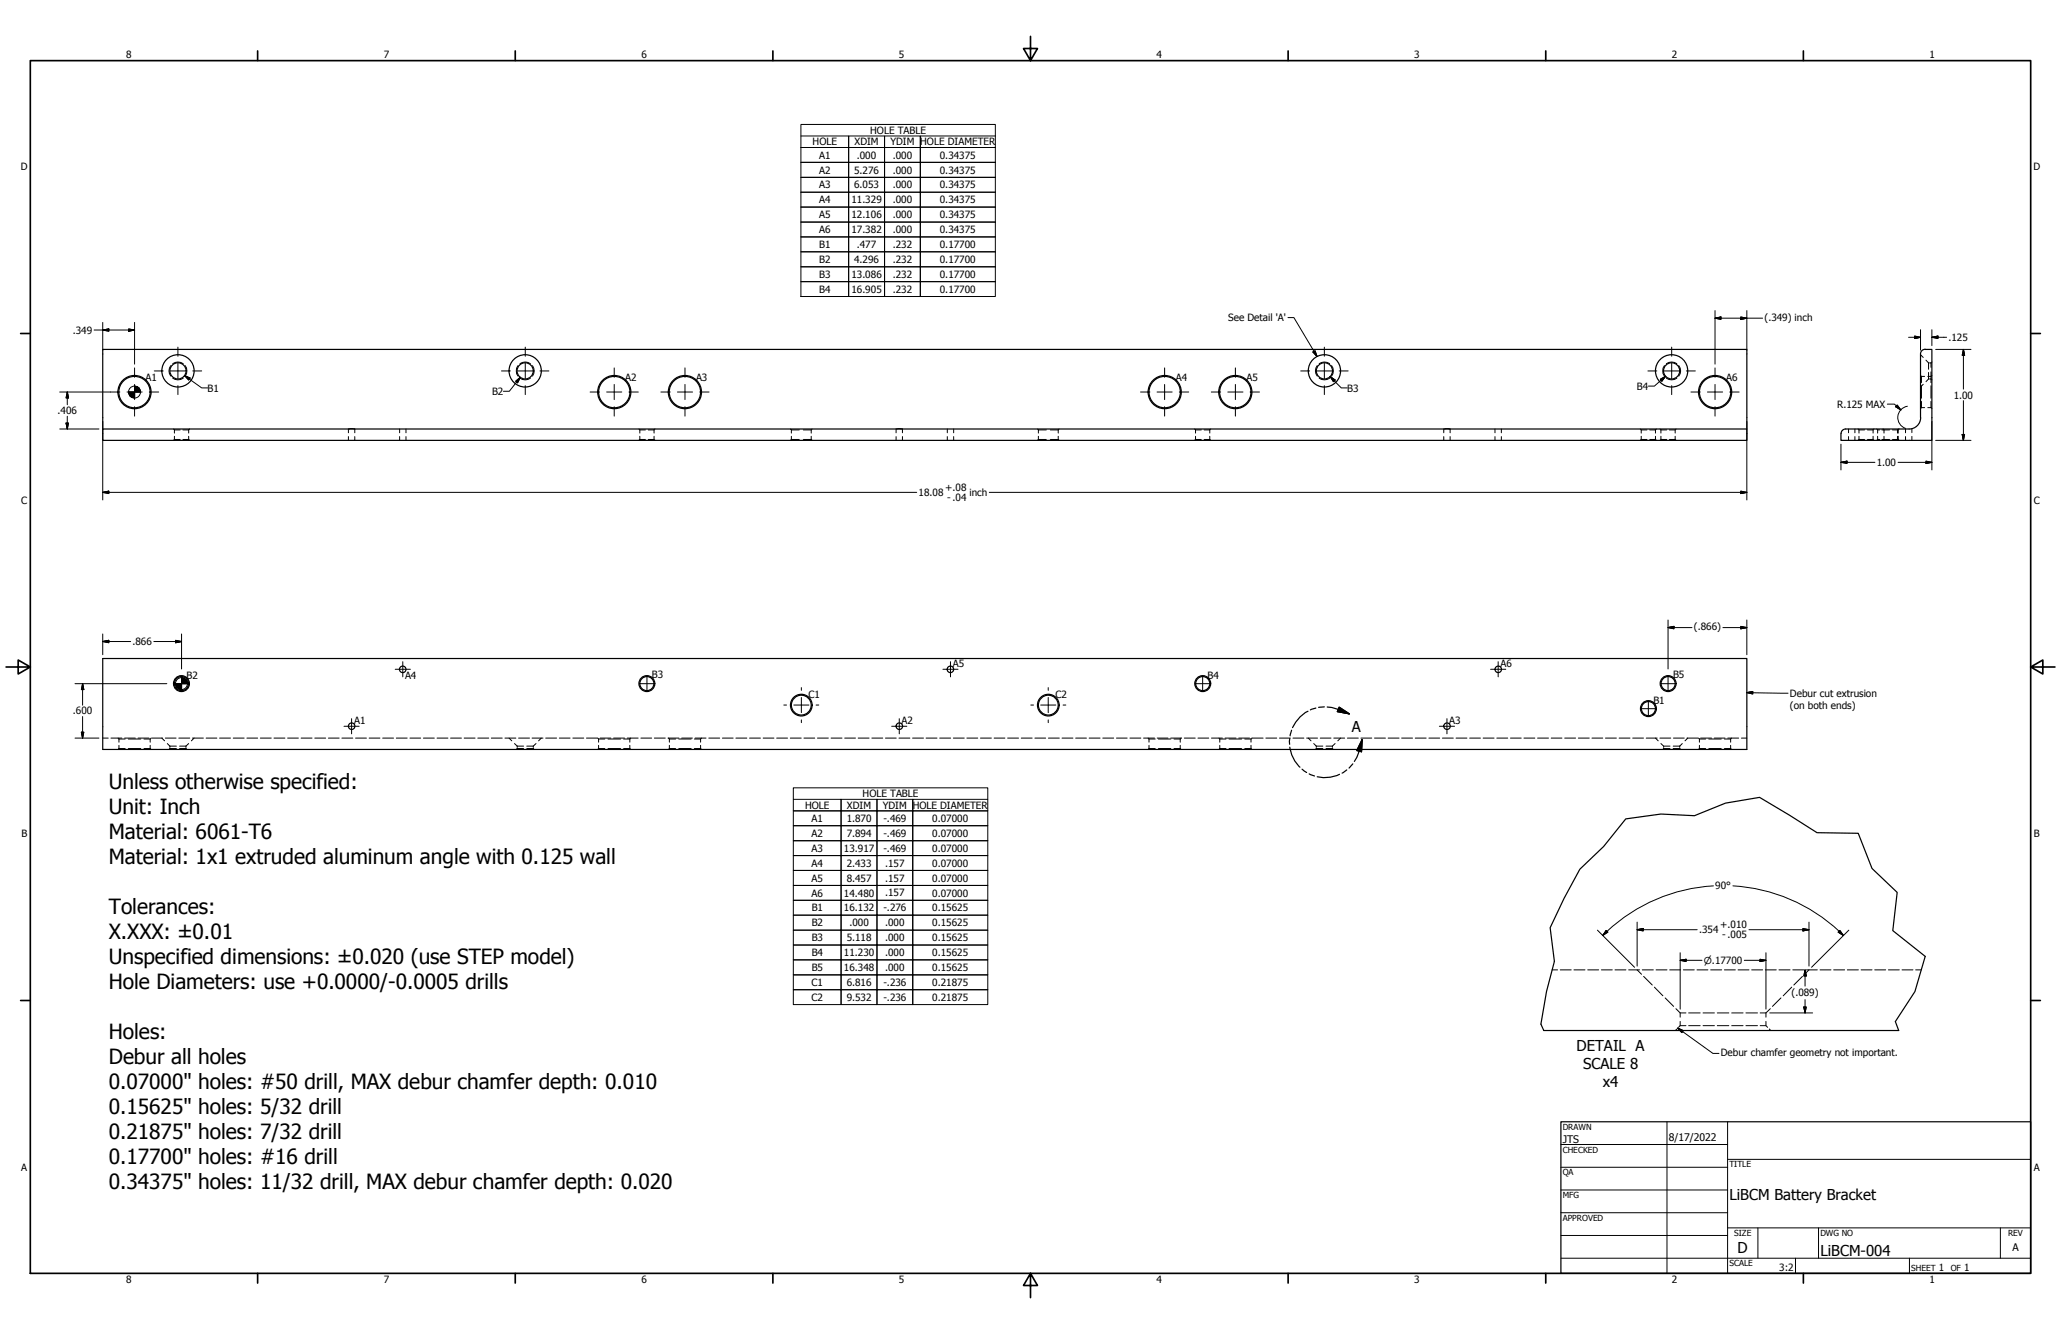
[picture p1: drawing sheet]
<svg xmlns="http://www.w3.org/2000/svg" width="864mm" height="559mm" viewBox="0 0 864 559" stroke-linecap="round" stroke-linejoin="round" font-family="sans-serif">
<!-- layer: Visible (ANSI) -->
<g fill="none" stroke="#000" stroke-width=".51">
<path d="M806.6 146.4h2.9v38.1h-38.1v-2.9M806.7 146.3l-1.4 .6-.6 1.3v26.7M43.1 179.7h688.9v4.8h-688.9zM43.1 179.7v-33.3h688.9v33.3M146 179.7h2.7M375.5 179.7h2.6M605 179.7h2.6M804.8 174.9a4.8 4.8 0 0 1-4.8 4.8h-26.7l-1.3 .6-.5 1.3M43.1 275.8h688.9v38.1h-688.9zM646.9 431.7h148.7"/>
<circle cx="74.6" cy="155.4" r="3.4"/>
<circle cx="74.6" cy="155.4" r="6.8"/>
<circle cx="220.1" cy="155.4" r="3.4"/>
<circle cx="220.1" cy="155.4" r="6.8"/>
<circle cx="555" cy="155.4" r="3.4"/>
<circle cx="555" cy="155.4" r="6.8"/>
<circle cx="700.4" cy="155.4" r="3.4"/>
<circle cx="700.4" cy="155.4" r="6.8"/>
<circle cx="56.4" cy="164.2" r="6.6"/>
<circle cx="56.4" cy="164.2" r="7"/>
<circle cx="257.4" cy="164.2" r="6.6"/>
<circle cx="257.4" cy="164.2" r="7"/>
<circle cx="287" cy="164.2" r="6.6"/>
<circle cx="287" cy="164.2" r="7"/>
<circle cx="488" cy="164.2" r="6.6"/>
<circle cx="488" cy="164.2" r="7"/>
<circle cx="517.6" cy="164.2" r="6.6"/>
<circle cx="517.6" cy="164.2" r="7"/>
<circle cx="718.7" cy="164.2" r="6.6"/>
<circle cx="718.7" cy="164.2" r="7"/>
<circle cx="76" cy="286.4" r="3.3"/>
<circle cx="76" cy="286.4" r="2.95"/>
<circle cx="168.8" cy="280.4" r="1.37"/>
<circle cx="271" cy="286.4" r="3.3"/>
<circle cx="271" cy="286.4" r="2.95"/>
<circle cx="335.8" cy="295.4" r="4.5"/>
<circle cx="335.8" cy="295.4" r="4.2"/>
<circle cx="398.2" cy="280.4" r="1.37"/>
<circle cx="439.3" cy="295.4" r="4.5"/>
<circle cx="439.3" cy="295.4" r="4.2"/>
<circle cx="504" cy="286.4" r="3.3"/>
<circle cx="504" cy="286.4" r="2.95"/>
<circle cx="627.8" cy="280.4" r="1.37"/>
<circle cx="690.7" cy="296.8" r="3.3"/>
<circle cx="690.7" cy="296.8" r="2.95"/>
<circle cx="699" cy="286.4" r="3.3"/>
<circle cx="699" cy="286.4" r="2.95"/>
<circle cx="147.4" cy="304.2" r="1.37"/>
<circle cx="376.8" cy="304.2" r="1.37"/>
<circle cx="606.3" cy="304.2" r="1.37"/>
</g>
<!-- layer: Hidden (ANSI) -->
<g fill="none" stroke="#000" stroke-width=".42">
<path d="M71.6 153.2a3.5 3.5 0 0 0 0 4.3M72.4 158.4a3.8 3.8 0 0 0 4.4 0M72.4 152.3a3.8 3.8 0 0 1 4.4 0M77.6 153.2a3.8 3.8 0 0 1 0 4.3M217 153.2a3.8 3.8 0 0 0 0 4.3M217.9 158.4a3.8 3.8 0 0 0 4.3 0M217.9 152.3a3.8 3.8 0 0 1 4.3 0M223.1 153.2a3.8 3.8 0 0 1 0 4.3M551.9 153.2a3.5 3.5 0 0 0 0 4.3M552.8 158.4a3.8 3.8 0 0 0 4.3 0M552.8 152.3a3.8 3.8 0 0 1 4.3 0M558 153.2a3.8 3.8 0 0 1 0 4.3"/>
<path d="M697.4 153.2a3.8 3.8 0 0 0 0 4.3M698.2 158.4a3.8 3.8 0 0 0 4.4 0M698.2 152.3a3.8 3.8 0 0 1 4.4 0M703.5 153.2a3.5 3.5 0 0 1 0 4.3M804.7 157.3l.2 .1M804.7 148.6l1.2 1.1M805 157.5l.1 .2M805.1 157.7h1.3M805.1 157.7v2.6M807 150.9l1.1 1.1M808.1 156v2.8l-1.1 1.1M808.1 152v2.7"/>
<path d="M808.1 152h.4M808.1 158.8h.4M808.8 158.8l.4 .1M808.8 152h.3M809.1 152v1.9M809.1 155.8v4.5M809.2 157.5l-1.4 .2M809.2 151.9l-.1 .1M809.4 159l.1 .1M809.5 151.6l-.1 .2M809.5 157.3l-.1 .1M72.7 179.7l.1 .1"/>
<path d="M73 180l.1 .1M79.2 180l-.1 .1M79.4 179.7l-.1 .1M146 179.7v1.6M148.7 179.7v1.6M167.4 179.7v1.6M170.1 179.7v1.6M267.7 179.7l.1 .1M268 180l.1 .1M274.2 180l-.1 .1M274.4 179.7l-.1 .1M331.2 179.7l.1 .1"/>
<path d="M331.5 180l.1 .1M340 180l-.1 .1M340.3 179.7l-.1 .1M375.5 179.7v1.6M378.1 179.7v1.6M396.9 179.7v1.6M399.6 179.7v1.6M434.7 179.7l.1 .1M435 180l.1 .1M443.5 180l-.1 .1M443.8 179.7l-.1 .1M500.6 179.7l.1 .1"/>
<path d="M500.8 180l.2 .1M507 180l-.1 .1M507.3 179.7l-.1 .1M605 179.7v1.6M607.6 179.7v1.6M626.4 179.7v1.6M629.1 179.7v1.6M687.3 179.7l.2 .1M687.6 180l.1 .1M693.8 180l-.1 .1M694.1 179.7l-.2 .1M695.6 179.7l.1 .1"/>
<path d="M695.8 180l.2 .1M702.1 180l-.2 .1M702.3 179.7l-.1 .1M774.6 179.7v1.6M777.2 179.7v1.6M778.6 179.7l.1 .1M778.8 180l.2 .1M785 180l-.1 .1M785.2 179.7l-.1 .1M786.4 179.7l.1 .1M786.6 180l.2 .1M789.1 179.7l.1 .1"/>
<path d="M789.3 180l.1 1.4M795.2 180l-.1 1.4M795.5 179.7l-.2 .1M795.5 180l-.1 .1M795.8 179.7l-.1 .1M798.4 179.7v1.6M801.1 179.6v1.6M804.9 171l-.2 .1M805.1 170.8h1.3M805.1 161.6v5.2M805.1 168.1v2.7M805.1 170.8l-.1 .1"/>
<path d="M805.9 161l-1.2 1.1M807.8 170.8h1.3M809.1 161.6v5.2M809.1 168.1v2.7M809.1 170.8l.1 .1M809.4 171l.1 .1M72.8 184.3l-.1 .2M73.1 180.1h2.4M73.1 184.1h2.4M73.1 184.1l-.1 .1M73.1 180.1v1.3M73.1 182.8v1.3"/>
<path d="M76.6 180.1h2.5M76.6 184.1h2.5M79.1 184.1l.1 .1M79.1 180.1v1.3M79.1 182.8v1.3M79.3 184.3l.1 .2M146 182.9v1.6M148.7 182.9v1.6M167.4 182.9v1.6M170.1 182.9v1.6M267.8 184.3l-.1 .2M268.1 180.1h2.3"/>
<path d="M268.1 184.1h2.3M268.1 184.1l-.1 .1M268.1 180.1v1.3M268.1 182.8v1.3M271.7 180.1h2.4M271.7 184.1h2.4M274.1 184.1l.1 .1M274.1 180.1v1.3M274.1 182.8v1.3M274.3 184.3l.1 .2M331.3 184.3l-.1 .2M331.6 180.1h3.3"/>
<path d="M331.6 184.1h3.3M331.6 184.1l-.1 .1M331.6 180.1v1.3M331.6 182.8v1.3M336.6 180.1h3.3M336.6 184.1h3.3M339.9 184.1l.1 .1M339.9 180.1v1.3M339.9 182.8v1.3M340.2 184.3l.1 .2M375.5 182.9v1.6M378.1 182.9v1.6"/>
<path d="M396.9 182.9v1.6M399.6 182.9v1.6M434.8 184.3l-.1 .2M435.1 180.1h3.3M435.1 184.1h3.3M435.1 184.1l-.1 .1M435.1 180.1v1.3M435.1 182.8v1.3M440.1 180.1h3.3M440.1 184.1h3.3M443.4 184.1l.1 .1M443.4 180.1v1.3"/>
<path d="M443.4 182.8v1.3M443.7 184.3l.1 .2M500.7 184.3l-.1 .2M501 180.1h2.4M501 184.1h2.4M501 184.1l-.2 .1M501 180.1v1.3M501 182.8v1.3M504.6 180.1h2.3M504.6 184.1h2.3M506.9 184.1l.1 .1M506.9 180.1v1.3"/>
<path d="M506.9 182.8v1.3M507.2 184.3l.1 .2M605 182.9v1.6M607.6 182.9v1.6M626.4 182.9v1.6M629.1 182.9v1.6M687.5 184.3l-.2 .2M687.7 180.1h2.4M687.7 184.1h2.4M687.7 184.1l-.1 .1M687.7 180.1v1.3M687.7 182.8v1.3"/>
<path d="M691.3 180.1h2.4M691.3 184.1h2.4M693.7 184.1l.1 .1M693.7 180.1v1.3M693.7 182.8v1.3M693.9 184.3l.2 .2M695.7 184.3l-.1 .2M696 180.1h2.4M696 184.1h2.4M696 184.1l-.2 .1M696 180.1v1.3M696 182.8v1.3"/>
<path d="M699.5 180.1h2.4M699.5 184.1h2.4M701.9 184.1l.2 .1M701.9 180.1v1.3M701.9 182.8v1.3M702.2 184.3l.1 .2M774.6 182.9v1.6M777.2 182.9v1.6M778.7 184.3l-.1 .2M779 180.1h2.3M779 184.1h2.3M779 184.1l-.2 .1"/>
<path d="M779 180.1v1.3M779 182.8v1.3M782.5 180.1h2.4M782.5 184.1h2.4M784.9 184.1l.1 .1M784.9 180.1v1.3M784.9 182.8v1.3M785.1 184.3l.1 .2M786.5 184.3l-.1 .2M786.8 180.1h.9M786.8 184.1h.9M786.8 184.1l-.2 .1"/>
<path d="M786.8 180.1v1.3M786.8 182.8v1.3M788.5 180.1h3.3M788.5 184.1h3.3M789.2 184.3l-.1 .2M789.4 182.8l-.1 1.4M793 180.1h2.4M793 184.1h2.4M795.1 182.8l.1 1.4M795.3 184.3l.2 .2M795.4 184.1l.1 .1M795.4 180.1v1.3"/>
<path d="M795.4 182.8v1.3M795.7 184.3l.1 .2M798.4 182.9v1.6M801.1 182.8v1.7M43.1 309.2h2.2M46.5 309.2h4.6M49.5 309.2l.1 .1M49.6 313.8l-.1 .1M49.7 309.4l.1 .2M49.8 309.6h2.7M49.8 313.6h2.7M49.8 313.6l-.1 .1"/>
<path d="M49.8 309.6v1.3M49.8 312.2v1.4M52.2 309.2h4.5M53.8 309.6h5.2M53.8 313.6h5.2M57.8 309.2h4.6M60.3 309.6h2.6M60.3 313.6h2.6M62.9 313.6l.2 .1M62.9 309.6v1.3M62.9 312.2v1.4M63.1 309.4l-.2 .2"/>
<path d="M63.2 313.8l.1 .1M63.3 309.2l-.1 .1M63.6 309.2h4.5M67.8 309.2l1.2 1.1M69.3 309.2h4.5M70.1 311.5l1.1 1M70.9 313.8l-.1 .1M71.2 313.6h2.7M71.2 313.6l-.1 .1M71.2 312.5h2.7M71.2 312.5v.4M71.2 313.2v.4"/>
<path d="M74.9 309.2h4.6M75.2 313.6h2.7M75.2 312.5h2.7M77.9 313.6l.1 .1M77.9 312.5v.4M77.9 313.2v.4M78.2 313.8l.1 .1M79.1 311.5l-1.2 1M80.6 309.2h4.6M81.3 309.2l-1.1 1.1M86.4 309.2h4.5M92 309.2h4.6"/>
<path d="M97.7 309.2h4.6M103.4 309.2h4.5M109.1 309.2h4.6M114.8 309.2h4.6M120.5 309.2h4.5M126.2 309.2h4.5M131.9 309.2h4.6M137.6 309.2h4.5M143.3 309.2h4.5M149 309.2h4.5M154.7 309.2h4.5M160.3 309.2h4.6"/>
<path d="M166.1 309.2h4.5M171.8 309.2h4.5M177.4 309.2h4.6M183.1 309.2h4.6M188.8 309.2h4.6M194.5 309.2h4.6M200.2 309.2h4.6M205.9 309.2h4.5M211.6 309.2h4.6M213.3 309.2l1.1 1.1M215.6 311.5l1.1 1M216.5 313.8l-.2 .1"/>
<path d="M216.7 313.6h2.7M216.7 313.6l-.1 .1M216.7 312.5h2.7M216.7 312.5v.4M216.7 313.2v.4M217.3 309.2h4.6M220.7 313.6h2.8M220.7 312.5h2.8M222.9 309.2h4.6M223.5 313.6l.1 .1M223.5 312.5v.4M223.5 313.2v.4"/>
<path d="M223.7 313.8l.1 .1M224.6 311.5l-1.1 1M226.8 309.2l-1.1 1.1M228.7 309.2h4.5M234.4 309.2h4.5M240 309.2h4.6M245.7 309.2h4.6M250.4 309.2l.2 .1M250.6 313.8l-.2 .1M250.7 309.4l.1 .2M250.8 309.6h2.6M250.8 313.6h2.6"/>
<path d="M250.8 313.6l-.1 .1M250.8 309.6v1.3M250.8 312.2v1.4M251.5 309.2h4.5M254.8 309.6h5.2M254.8 313.6h5.2M257.1 309.2h4.6M261.3 309.6h2.6M261.3 313.6h2.6M262.8 309.2h4.6M263.9 313.6l.1 .1M263.9 309.6v1.3"/>
<path d="M263.9 312.2v1.4M264 309.4l-.1 .2M264.2 313.8l.1 .1M264.3 309.2l-.1 .1M268.5 309.2h4.5M274.2 309.2h4.6M279.9 309.2h4.6M280.1 309.2l.1 .1M280.2 313.8l-.1 .1M280.4 309.4l.1 .2M280.5 309.6h2.6M280.5 313.6h2.6"/>
<path d="M280.5 313.6l-.1 .1M280.5 309.6v1.3M280.5 312.2v1.4M284.4 309.6h5.2M284.4 313.6h5.2M285.6 309.2h4.5M291 309.6h2.6M291 313.6h2.6M291.3 309.2h4.5M293.6 313.6l.1 .1M293.6 309.6v1.3M293.6 312.2v1.4"/>
<path d="M293.7 309.4l-.1 .2M293.8 313.8l.1 .1M293.9 309.2l-.1 .1M297 309.2h4.6M302.7 309.2h4.5M308.4 309.2h4.5M314.1 309.2h4.5M319.8 309.2h4.5M325.4 309.2h4.6M331.2 309.2h4.5M336.9 309.2h4.5M342.5 309.2h4.6"/>
<path d="M348.2 309.2h4.6M353.9 309.2h4.6M359.6 309.2h4.6M365.3 309.2h4.6M371 309.2h4.5M376.7 309.2h4.6M382.4 309.2h4.6M388 309.2h4.6M393.8 309.2h4.5M399.5 309.2h4.6M405.1 309.2h4.6M410.8 309.2h4.6"/>
<path d="M416.6 309.2h4.5M422.2 309.2h4.6M427.9 309.2h4.6M433.6 309.2h4.5M439.3 309.2h4.6M445 309.2h4.6M450.7 309.2h4.5M456.4 309.2h4.5M462.1 309.2h4.6M467.8 309.2h4.5M473.5 309.2h4.5M479.2 309.2h4.5"/>
<path d="M481.1 309.2l.1 .1M481.2 313.8l-.1 .1M481.3 309.4l.2 .2M481.5 309.6h2.6M481.5 313.6h2.6M481.5 313.6l-.2 .1M481.5 309.6v1.3M481.5 312.2v1.4M484.9 309.2h4.5M485.4 309.6h5.2M485.4 313.6h5.2M490.5 309.2h4.6"/>
<path d="M491.9 309.6h2.6M491.9 313.6h2.6M494.5 313.6l.2 .1M494.5 309.6v1.3M494.5 312.2v1.4M494.7 309.4l-.2 .2M494.8 313.8l.1 .1M494.9 309.2l-.1 .1M496.3 309.2h4.5M502 309.2h4.5M507.6 309.2h4.6M510.7 309.2l.2 .1"/>
<path d="M510.9 313.8l-.2 .1M511 309.4l.1 .2M511.1 309.6h2.6M511.1 313.6h2.6M511.1 313.6l-.1 .1M511.1 309.6v1.3M511.1 312.2v1.4M513.3 309.2h4.6M515 309.6h5.3M515 313.6h5.3M519 309.2h4.6M521.6 309.6h2.6"/>
<path d="M521.6 313.6h2.6M524.2 313.6l.1 .1M524.2 309.6v1.3M524.2 312.2v1.4M524.3 309.4l-.1 .2M524.4 313.8l.2 .1M524.6 309.2l-.2 .1M524.7 309.2h4.6M530.4 309.2h4.6M536.1 309.2h4.5M541.8 309.2h4.6M547.5 309.2h4.6"/>
<path d="M548.2 309.2l1.1 1.1M550.5 311.5l1.1 1M551.3 313.8l-.1 .1M551.6 313.6h2.7M551.6 313.6l-.2 .1M551.6 312.5h2.7M551.6 312.5v.4M551.6 313.2v.4M553.2 309.2h4.5M555.6 313.6h2.7M555.6 312.5h2.7M558.3 313.6l.1 .1"/>
<path d="M558.3 312.5v.4M558.3 313.2v.4M558.5 313.8l.2 .1M558.9 309.2h4.5M559.4 311.5l-1.1 1M561.7 309.2l-1.1 1.1M564.6 309.2h4.6M570.2 309.2h4.6M575.9 309.2h4.6M581.7 309.2h4.5M587.3 309.2h4.6M593 309.2h4.6"/>
<path d="M598.7 309.2h4.5M604.4 309.2h4.6M610.1 309.2h4.6M615.8 309.2h4.5M621.5 309.2h4.5M627.2 309.2h4.6M632.9 309.2h4.5M638.6 309.2h4.5M644.3 309.2h4.5M650 309.2h4.5M655.6 309.2h4.6M661.4 309.2h4.5"/>
<path d="M667.1 309.2h4.5M672.7 309.2h4.6M678.4 309.2h4.6M684.1 309.2h4.6M689.8 309.2h4.6M693.7 309.2l1.1 1.1M695.5 309.2h4.6M696 311.5l1.1 1h2.7M696.8 313.8l-.1 .1M697.1 313.6h2.7M697.1 313.6l-.1 .1M697.1 312.5v.4"/>
<path d="M697.1 313.2v.4M701.1 313.6h2.7M701.1 312.5h2.7M701.2 309.2h4.5M703.8 313.6l.2 .1M703.8 312.5v.4M703.8 313.2v.4M704.1 313.8l.1 .1M704.9 311.5l-1.1 1M706.9 309.2h4.6M707.2 309.2l-1.1 1.1M711.7 309.2l.1 .1"/>
<path d="M711.8 313.8l-.1 .1M712 309.4l.1 .2M712.1 309.6h2.6M712.1 313.6h2.6M712.1 313.6l-.1 .1M712.1 309.6v1.3M712.1 312.2v1.4M712.6 309.2h4.6M716 309.6h5.2M716 313.6h5.2M718.3 309.2h4.5M722.6 309.6h2.6"/>
<path d="M722.6 313.6h2.6M724 309.2h4.5M725.2 313.6l.1 .1M725.2 309.6v1.3M725.2 312.2v1.4M725.3 309.4l-.1 .2M725.4 313.8l.2 .1M725.6 309.2l-.2 .1M729.7 309.2h2.3M650.4 406.3h2.3M653.8 406.3h4.6M659.5 406.3h4.6"/>
<path d="M665.3 406.3h4.6M671 406.3h4.6M676.7 406.3h4.6M682.4 406.3h4.6M686 406.3l1.8 1.8M688.1 406.3h4.7M688.7 409l3.6 3.6M693.2 413.5l3.6 3.6M693.9 406.3h4.6M697.7 418l3.6 3.6M699.6 406.3h4.6M705.4 406.3h4.5"/>
<path d="M711.1 406.3h4.5M716.8 406.3h4.6M722.6 406.3h4.5M728.3 406.3h4.6M734 406.3h4.6M739.7 406.3h4.6M745.4 406.3h4.7M746.3 418l-3.6 3.6M750.8 413.5l-3.6 3.6M751.2 406.3h4.6M755.3 409l-3.7 3.6M756.9 406.3h4.6"/>
<path d="M758 406.3l-1.8 1.8M762.6 406.3h4.6M768.3 406.3h4.6M774.1 406.3h4.6M779.8 406.3h4.6M785.6 406.3h4.5M791.3 406.3h4.5M797 406.3h4.6M802.7 406.3h2.3M702.2 422.5l1.8 1.8h2.4M702.7 431l-.7 .7M704 429.6h2.4"/>
<path d="M704 429.6l-.7 .7M704 424.3v1.8M704 427.9v1.7M707.6 429.6h4.8M707.6 424.3h4.8M713.6 429.6h4.8M713.6 424.3h4.8M719.6 429.6h4.8M719.6 424.3h4.8M725.6 429.6h4.8M725.6 424.3h4.8M731.6 429.6h4.8"/>
<path d="M731.6 424.3h4.8M737.6 429.6h2.4l.7 .7M737.6 424.3h2.4M740 424.3v1.8M740 427.9v1.7M741.4 431l.6 .7M741.8 422.5l-1.8 1.8"/>
</g>
<!-- layer: Break Line (ANSI) -->
<path d="M646.9 431.7l-1.2-2.7 2.3-13.6 3.3-12.7-1.8-14.1 5.9-12.3 6.6-12.2 10-9.5 9.2-11.6 14.8-2 14 .7 13-5.3 14.3-2.4 24.1 14.8 17.2 .3 5.8 14.7 10.6 10-1.9 16 13.6 10.8-4.3 14.8-8.2 12.5 1.4 3.8" fill="none" stroke="#000" stroke-width=".51"/>
<!-- layer: Detail Boundary (ANSI) -->
<g fill="none" stroke="#000" stroke-width=".51">
<path d="M548.1 297.9a14.2 14.2 0 0 0-6.5 6.9M551.4 296.6l-2.3 .8M554.9 296.1l-2.4 .2M556.1 296.2l1.9 .2 2.8 .8 4.6 1.8M561.1 296.2l4.3 2.8-5-.9zM540.4 313a14.2 14.2 0 0 0 4.3 8.4M540.4 309.4v2.4M541.2 305.9l-.6 2.3M566.9 320l-1.6 1.8M570.7 309.8l-.2 5.1-2-.5zM570.7 309.8l-1.2 4.8-1 2.7-1 1.7M545.6 322.2l1.9 1.4"/>
<path d="M548.6 324.2l2.2 .9M561.3 324.4a14.2 14.2 0 0 1-9.4 1M564.3 322.5l-1.9 1.3"/>
</g>
<path d="M560.4 298.1l5 .9zM561.1 296.2l4.3 2.8-5-.9zM570.7 309.8l-.2 5.1zM570.7 309.8l-.2 5.1-2-.5z" fill="#000" stroke="#000" stroke-width=".51"/>
<!-- layer: Border (ANSI) -->
<g fill="none" stroke="#000" stroke-width=".7">
<path d="M431.8 15.2v10.2l-2.9-5.1h5.8l-2.9 5.1M12.7 25.4h838.2v508h-838.2zM107.9 21.3v4.1M215.9 21.3v4.1M323.8 21.3v4.1M539.8 21.3v4.1M647.7 21.3v4.1M755.6 21.3v4.1M8.6 139.7h4.1M850.9 139.7h4.1M2.5 279.4h10.2l-5.1-2.9v5.8l5.1-2.9M850.9 279.4l5.1 2.9v-5.8l-5.1 2.9h10.2"/>
<path d="M8.6 419.1h4.1M850.9 419.1h4.1M107.9 533.4v4.1M215.9 533.4v4.1M323.8 533.4v4.1M431.8 533.4l2.9 5.1h-5.8l2.9-5.1v10.2M539.8 533.4v4.1M647.7 533.4v4.1M755.6 533.4v4.1"/>
</g>
<!-- layer: Title (ANSI) -->
<g fill="none" stroke="#000" stroke-width=".42">
<path d="M654 479.4h69.9M698.5 469.9v63.5M723.9 469.9v63.5M654 488.9h69.9M654 498.5h69.9M723.9 485.6h127M654 508h69.9M654 517.5h69.9M723.9 514.3h127M736.6 514.3v12.7M762 514.3v12.7M838.2 514.3v12.7"/>
<path d="M654 527h196.9M752.3 527v6.4M800.1 527v6.4"/>
</g>
<path d="M654 469.9h196.9v63.5h-196.9z" fill="none" stroke="#000" stroke-width=".51"/>
<!-- layer: Dimension (ANSI) -->
<g fill="none" stroke="#000" stroke-width=".42">
<path d="M39.4 138.2h17M43.1 138.2l2.5-.4v.9zM43.1 135.1v11.6M53.9 137.8l2.5 .4-2.5 .5zM56.4 135.1v17.4M718.6 133.3l2.5-.5v1zM718.6 133.3h20M718.6 130.1v22.4M729.4 132.8l2.6 .5-2.6 .5zM732 130.1v16.6M804.7 138.1v8.6M809.5 138.1v6.7"/>
<path d="M799.7 141.3h5M802.3 140.8l2.4 .5-2.4 .5zM809.5 141.3l2.5-.5v1zM809.5 141.3h6.2M811.1 146.4h14.8M822.7 146.4l.5 2.4h-1zM822.7 146.4v16.6M25 179.7h16.5M25 164.2h21.3M27.7 177.2h1l-.5 2.5zM28.2 164.2l.5 2.5h-1zM28.2 164.2v5.3"/>
<path d="M28.2 174.4v5.3M43.1 176.5v32.9M732 176.5v32.9M790.8 169.3h3l2.7 2.4M795 169.7l1.5 2-2.2-1.3zM799.2 170.2a4.8 4.8 0 0 0-4 4.3 4.8 4.8 0 0 0 3.2 4.9M809.5 176.5v20.3M822.7 167.8v16.7M771.4 193.7l2.5-.5v.9zM771.4 193.7h14.2M771.4 186.1v10.7M795.3 193.7h14.2"/>
<path d="M807 193.2l2.5 .5-2.5 .4zM811.1 184.5h14.8M822.2 182h1l-.5 2.5zM43.1 206.2l2.5-.5v1.1zM43.1 206.2h341M414.5 206.2h317.5M729.4 205.7l2.6 .5-2.6 .6zM698.9 259.7v20.5M732 259.7v14.6M43.1 268.7l2.5-.5v1zM43.1 265.6v8.7M43.1 268.7h11.6"/>
<path d="M64.5 268.7h11.6M73.6 268.2l2.5 .5-2.5 .5zM76.1 265.6v14.6M698.9 262.9l2.5-.5v1zM698.9 262.9h10.1M721.9 262.9h10.1M729.4 262.4l2.6 .5-2.6 .5zM31.4 286.4h38.5M34.6 286.4l.5 2.5h-1zM34.6 286.4v9M31.4 309.2h10.1M34.1 306.7h1l-.5 2.5z"/>
<path d="M34.6 300.2v9M718 371.1a71.4 71.4 0 0 0-46.4 20.8M726.1 371.1a71.1 71.1 0 0 1 46.3 20.8M669.4 389.6l15.5 15.6M673 389.8l.7 .7-2.1 1.4zM686 389.4l2.5-.5v1.1zM686 389.4h25.1M686 386.3v18.4M704 399.1v23.6M732.9 389.4h25.1M740 399.1v23.6M755.5 388.9l2.5 .5-2.5 .6z"/>
<path d="M758 386.3v18.4M771 389.8l1.4 2.1-2.1-1.4zM774.7 389.6l-15.6 15.6M704 402.3l2.5-.5v1zM704 402.3h9.2M730.9 402.3h9.1M737.5 401.8l2.5 .5-2.5 .5zM756.3 406.3l.6 2.5h-1.1zM756.3 406.3v6.8M756.3 418.7v5.6M741.6 424.3h17.9M755.8 421.8h1.1l-.6 2.5z"/>
<circle cx="56.4" cy="164.2" r="2.51"/>
<circle cx="76" cy="286.4" r="2.51"/>
</g>
<g fill="#000" stroke="#000" stroke-width=".42">
<path d="M43.1 138.2l2.5-.4zM43.1 138.2l2.5-.4v.9zM53.9 138.7l2.5-.5zM53.9 137.8l2.5 .4-2.5 .5zM718.6 133.3l2.5-.5zM718.6 133.3l2.5-.5v1zM729.4 133.8l2.6-.5zM729.4 132.8l2.6 .5-2.6 .5zM802.3 141.8l2.4-.5zM802.3 140.8l2.4 .5-2.4 .5zM809.5 141.3l2.5-.5zM809.5 141.3l2.5-.5v1z"/>
<path d="M822.7 146.4l.5 2.4zM822.7 146.4l.5 2.4h-1zM27.7 177.2l.5 2.5zM27.7 177.2h1l-.5 2.5zM28.2 164.2l.5 2.5zM28.2 164.2l.5 2.5h-1zM53.9 164.2l.7 1.8zM53.9 164.2l1.5 2.3-.8-.5zM53.9 164.2l2.5 2.5-1-.2zM56.4 164.2h2.5zM56.4 161.7l2.5 2.5h-2.5zM56.4 161.7v5z"/>
<path d="M53.9 164.2h2.5v2.5zM53.9 164.2h2.5zM58.2 162.4l.7 1.8zM57.3 161.9l.9 .5 .7 1.8zM56.4 161.7l.9 .2 1.6 2.3zM794.3 170.4l2.2 1.3zM795 169.7l1.5 2-2.2-1.3zM771.4 193.7l2.5-.5zM771.4 193.7l2.5-.5v.9zM807 194.1l2.5-.4zM807 193.2l2.5 .5-2.5 .4zM822.2 182l.5 2.5z"/>
<path d="M822.2 182h1l-.5 2.5zM43.1 206.2l2.5-.5zM43.1 206.2l2.5-.5v1.1zM729.4 206.8l2.6-.6zM729.4 205.7l2.6 .5-2.6 .6zM43.1 268.7l2.5-.5zM43.1 268.7l2.5-.5v1zM73.6 269.2l2.5-.5zM73.6 268.2l2.5 .5-2.5 .5zM698.9 262.9l2.5-.5zM698.9 262.9l2.5-.5v1zM729.4 263.4l2.6-.5z"/>
<path d="M729.4 262.4l2.6 .5-2.6 .5zM34.6 286.4l.5 2.5zM34.6 286.4l.5 2.5h-1zM73.6 286.4l.7 1.7zM73.6 286.4l1.5 2.3-.8-.6zM73.6 286.4l2.5 2.5-1-.2zM76.1 286.4h2.4zM76.1 283.8l2.4 2.6h-2.4zM76.1 283.8v5.1zM73.6 286.4h2.5v2.5zM73.6 286.4h2.5zM77.9 284.6l.6 1.8z"/>
<path d="M77 284l.9 .6 .6 1.8zM76.1 283.8l.9 .2 1.5 2.4zM34.1 306.7l.5 2.5zM34.1 306.7h1l-.5 2.5zM673 389.8l-1.4 2.1zM673 389.8l.7 .7-2.1 1.4zM686 389.4l2.5-.5zM686 389.4l2.5-.5v1.1zM755.5 390l2.5-.6zM755.5 388.9l2.5 .5-2.5 .6zM770.3 390.5l2.1 1.4zM771 389.8l1.4 2.1-2.1-1.4z"/>
<path d="M704 402.3l2.5-.5zM704 402.3l2.5-.5v1zM737.5 402.8l2.5-.5zM737.5 401.8l2.5 .5-2.5 .5zM756.3 406.3l.6 2.5zM756.3 406.3l.6 2.5h-1.1zM755.8 421.8l.5 2.5zM755.8 421.8h1.1l-.6 2.5z"/>
</g>
<!-- layer: Center Mark (ANSI) -->
<g fill="none" stroke="#000" stroke-width=".42">
<path d="M56.4 154.1v4M64.6 155.4h3.8M71.4 155.4h6.3M74.5 145.4v3.8M74.5 152.2v6.4M80.8 155.4h3.7M210.1 155.4h3.8M216.9 155.4h6.4M220.1 145.4v3.8M220.1 152.2v6.4M226.3 155.4h3.7M257.4 154.1v4"/>
<path d="M287 154.1v4M488 154.1v4M517.7 154.1v4M545 155.4h3.8M551.8 155.4h6.3M554.9 145.4v3.8M554.9 152.2v6.4M561.1 155.4h3.8M690.5 155.4h3.7M697.3 155.4h6.3M700.5 145.4v3.8M700.5 152.2v6.4"/>
<path d="M706.6 155.4h3.8M718.6 154.1v4M46.3 164.2h3.9M53.2 164.2h6.4M56.4 161v6.4M56.4 170.4v3.9M62.5 164.2h4M74.5 161.5v3.8M220.1 161.5v3.8M247.3 164.2h3.9M254.2 164.2h6.3M257.4 161v6.4"/>
<path d="M257.4 170.4v3.9M263.5 164.2h4M276.9 164.2h4M283.8 164.2h6.4M287 161v6.4M287 170.4v3.9M293.2 164.2h3.9M477.9 164.2h3.9M484.8 164.2h6.4M488 161v6.4M488 170.4v3.9M494.2 164.2h3.9"/>
<path d="M507.6 164.2h3.9M514.5 164.2h6.3M517.7 161v6.4M517.7 170.4v3.9M523.8 164.2h3.9M554.9 161.5v3.8M700.5 161.5v3.8M708.5 164.2h4M715.5 164.2h6.3M718.6 161v6.4M718.6 170.4v3.9M724.8 164.2h3.9"/>
<path d="M168.8 277.2v6.3M398.3 277.2v6.3M627.8 277.2v6.3M72.9 286.4h6.3M76.1 283.2v6.4M165.6 280.4h6.4M267.9 286.4h6.4M271.1 283.2v6.4M328.4 295.3h1.2M332.6 295.3h6.4M335.8 288v1.2M335.8 292.2v6.3"/>
<path d="M341.9 295.3h1.2M395.1 280.4h6.3M431.9 295.3h1.2M436.1 295.3h6.3M439.2 288v1.2M439.2 292.2v6.3M445.5 295.3h1.1M500.8 286.4h6.3M503.9 283.2v6.4M624.6 280.4h6.3M687.5 296.9h6.4M690.7 293.7v6.3"/>
<path d="M695.8 286.4h6.3M698.9 283.2v6.4M144.1 304.2h6.4M147.3 301.1v6.3M335.8 301.6v1.1M373.6 304.2h6.4M376.8 301.1v6.3M439.2 301.6v1.1M603.1 304.2h6.4M606.3 301.1v6.3"/>
</g>
<!-- layer: Symbol (ANSI) -->
<g fill="none" stroke="#000" stroke-width=".42">
<path d="M335.6 57h20v4.8h-20h20v6.2h-20h20v6.3h-20h20v6.2h-20h20v6.2h-20h20v6.3h-20h20v6.3h-20h20v6.2h-20h20v6.3h-20h20v6.2h-20h20v6.2v-6.2h15v6.2v-6.2h15v6.2v-6.2h31.5h-31.5v-6.2h31.5h-31.5v-6.3h31.5h-31.5v-6.2h31.5h-31.5v-6.3h31.5h-31.5v-6.3h31.5h-31.5v-6.2h31.5h-31.5v-6.2h31.5h-31.5v-6.3h31.5h-31.5v-6.2h31.5h-31.5v-4.8h31.5M335.6 52.1h81.5v72.1h-81.5zM355.6 57h15v4.8h-15zM370.6 57h15v4.8h-15zM355.6 61.8h15v6.2h-15zM355.6 68h15v6.3h-15zM355.6 74.3h15v6.2h-15zM370.6 61.8h15v6.2h-15zM370.6 68h15v6.3h-15zM370.6 74.3h15v6.2h-15zM355.6 80.5h15v6.2h-15zM355.6 86.7h15v6.3h-15z"/>
<path d="M355.6 93h15v6.3h-15zM355.6 99.3h15v6.2h-15zM370.6 80.5h15v6.2h-15zM370.6 86.7h15v6.3h-15zM370.6 93h15v6.3h-15zM370.6 99.3h15v6.2h-15zM355.6 105.5h15v6.3h-15zM355.6 111.8h15v6.2h-15zM370.6 105.5h15v6.3h-15zM370.6 111.8h15v6.2h-15zM539.7 133h2.5l9.7 16.4M77.3 157.4l2.3 1-.5 .8z"/>
<path d="M77.3 157.4l7.2 5.1h2.5M216.1 159.7l1.9-1.6-1.1 2.2zM218 158.1l-4.6 5.8h-2.5M550.2 147.4l.9-.5 .8 2.5zM557.3 157.7l2.1 1.5-.7 .7zM557.3 157.7l4.7 4.8h2.5M695.7 158.9l2.2-1.3-1.6 2zM697.9 157.6l-4.7 4.1h-2.5M732 290.1l2.4-.4v1zM732 290.1l17.2 .3M332.4 334.8h20v4.9h-20h20v6.2h-20h20v6.3h-20h20v6.2h-20h20v6.2h-20h20v6.3h-20h20v6.2h-20h20v6.2h-20h20v6.3h-20h20v6.3h-20h20v6.2h-20h20v6.3h-20h20v6.2h-20h20v6.2v-6.2h15.1v6.2v-6.2h15v6.2v-6.2h31.4h-31.4v-6.2h31.4h-31.4v-6.3h31.4h-31.4v-6.2h31.4h-31.4v-6.3h31.4h-31.4v-6.3h31.4h-31.4v-6.2h31.4h-31.4v-6.2h31.4h-31.4v-6.3h31.4h-31.4v-6.2h31.4h-31.4v-6.2h31.4h-31.4v-6.3h31.4h-31.4v-6.2h31.4h-31.4v-4.9h31.4M332.4 330h81.5v90.8h-81.5z"/>
<path d="M352.4 334.8h15.1v4.9h-15.1zM352.4 339.7h15.1v6.2h-15.1zM367.5 334.8h15v4.9h-15zM367.5 339.7h15v6.2h-15zM352.4 345.9h15.1v6.3h-15.1zM352.4 352.2h15.1v6.2h-15.1zM352.4 358.4h15.1v6.2h-15.1zM367.5 345.9h15v6.3h-15zM367.5 352.2h15v6.2h-15zM367.5 358.4h15v6.2h-15zM352.4 364.6h15.1v6.3h-15.1zM352.4 370.9h15.1v6.2h-15.1z"/>
<path d="M352.4 377.1h15.1v6.2h-15.1zM367.5 364.6h15v6.3h-15zM367.5 370.9h15v6.2h-15zM367.5 377.1h15v6.2h-15zM352.4 383.3h15.1v6.3h-15.1zM352.4 389.6h15.1v6.3h-15.1zM352.4 395.9h15.1v6.2h-15.1zM367.5 383.3h15v6.3h-15zM367.5 389.6h15v6.3h-15zM367.5 395.9h15v6.2h-15zM352.4 402.1h15.1v6.3h-15.1zM352.4 408.4h15.1v6.2h-15.1z"/>
<path d="M367.5 402.1h15v6.3h-15zM367.5 408.4h15v6.2h-15zM703 430.7l2.3 1-.6 .9zM703 430.7l14.7 10.6h2.6"/>
</g>
<g fill="#000" stroke="#000" stroke-width=".42">
<path d="M77.3 157.4l2.3 1zM77.3 157.4l2.3 1-.5 .8zM550.2 147.4l1.7 2zM550.2 147.4l.9-.5 .8 2.5zM557.3 157.7l2.1 1.5zM557.3 157.7l2.1 1.5-.7 .7zM697.9 157.6l-1.6 2zM695.7 158.9l2.2-1.3-1.6 2zM218 158.1l-1.1 2.2zM216.1 159.7l1.9-1.6-1.1 2.2zM732 290.1l2.4-.4zM732 290.1l2.4-.4v1z"/>
<path d="M703 430.7l2.3 1zM703 430.7l2.3 1-.6 .9z"/>
</g>
<g font-size="8.8">
<text x="45.6" y="330.6">Unless otherwise specified:</text>
<text x="45.6" y="341.1">Unit: Inch</text>
<text x="45.6" y="351.5">Material: 6061-T6</text>
<text x="45.6" y="362">Material: 1x1 extruded aluminum angle with 0.125 wall</text>
<text x="45.6" y="382.9">Tolerances:</text>
<text x="45.6" y="393.4">X.XXX: ±0.01</text>
<text x="45.6" y="403.8">Unspecified dimensions: ±0.020 (use STEP model)</text>
<text x="45.6" y="414.3">Hole Diameters: use +0.0000/-0.0005 drills</text>
<text x="45.6" y="435.2">Holes:</text>
<text x="45.6" y="445.6">Debur all holes</text>
<text x="45.6" y="456.1">0.07000&quot; holes: #50 drill, MAX debur chamfer depth: 0.010</text>
<text x="45.6" y="466.5">0.15625&quot; holes: 5/32 drill</text>
<text x="45.6" y="477">0.21875&quot; holes: 7/32 drill</text>
<text x="45.6" y="487.5">0.17700&quot; holes: #16 drill</text>
<text x="45.6" y="497.9">0.34375&quot; holes: 11/32 drill, MAX debur chamfer depth: 0.020</text>
</g>
<g font-size="6.3">
<text x="566.5" y="306.5">A</text>
<text x="660.7" y="440.3">DETAIL A</text>
<text x="663.3" y="447.8">SCALE 8</text>
<text x="671.6" y="455.4">x4</text>
<text x="724.7" y="502.9">LiBCM Battery Bracket</text>
<text x="728.1" y="524.9">D</text>
<text x="762.8" y="526.2">LiBCM-004</text>
</g>
<g font-size="4.4">
<text x="654.8" y="478.6">JTS</text>
<text x="699.3" y="478">8/17/2022</text>
<text x="843.2" y="524.2">A</text>
</g>
<g font-size="4.2">
<text x="52.8" y="24.4">8</text>
<text x="160.8" y="24.4">7</text>
<text x="268.7" y="24.4">6</text>
<text x="376.7" y="24.4">5</text>
<text x="484.6" y="24.4">4</text>
<text x="592.6" y="24.4">3</text>
<text x="700.5" y="24.4">2</text>
<text x="808.5" y="24.4">1</text>
<text x="364.6" y="56.1">HOLE TABLE</text>
<text x="340.5" y="60.9">HOLE</text>
<text x="358.1" y="60.9">XDIM</text>
<text x="373.1" y="60.9">YDIM</text>
<text x="385.6" y="60.9">HOLE DIAMETER</text>
<text x="8.8" y="71.4">D</text>
<text x="343.2" y="66.4">A1</text>
<text x="359" y="66.4">.000</text>
<text x="374.1" y="66.4">.000</text>
<text x="393.8" y="66.4">0.34375</text>
<text x="852" y="71.4">D</text>
<text x="343.2" y="72.7">A2</text>
<text x="357.9" y="72.7">5.276</text>
<text x="374.1" y="72.7">.000</text>
<text x="393.8" y="72.7">0.34375</text>
<text x="343.2" y="78.9">A3</text>
<text x="357.9" y="78.9">6.053</text>
<text x="374.1" y="78.9">.000</text>
<text x="393.8" y="78.9">0.34375</text>
<text x="343.2" y="85.2">A4</text>
<text x="356.7" y="85.2">11.329</text>
<text x="374.1" y="85.2">.000</text>
<text x="393.8" y="85.2">0.34375</text>
<text x="343.2" y="91.4">A5</text>
<text x="356.7" y="91.4">12.106</text>
<text x="374.1" y="91.4">.000</text>
<text x="393.8" y="91.4">0.34375</text>
<text x="343.2" y="97.7">A6</text>
<text x="356.7" y="97.7">17.382</text>
<text x="374.1" y="97.7">.000</text>
<text x="393.8" y="97.7">0.34375</text>
<text x="343.2" y="103.9">B1</text>
<text x="359" y="103.9">.477</text>
<text x="374.1" y="103.9">.232</text>
<text x="393.8" y="103.9">0.17700</text>
<text x="343.2" y="110.2">B2</text>
<text x="357.9" y="110.1">4.296</text>
<text x="374.1" y="110.1">.232</text>
<text x="393.8" y="110.1">0.17700</text>
<text x="343.2" y="116.4">B3</text>
<text x="356.7" y="116.4">13.086</text>
<text x="374.1" y="116.4">.232</text>
<text x="393.8" y="116.4">0.17700</text>
<text x="343.2" y="122.6">B4</text>
<text x="356.7" y="122.6">16.905</text>
<text x="374.1" y="122.6">.232</text>
<text x="393.8" y="122.6">0.17700</text>
<text x="514.7" y="134.6">See Detail 'A'</text>
<text x="739.4" y="134.4">(.349) inch</text>
<text x="30.5" y="139.8">.349</text>
<text x="816.4" y="142.8">.125</text>
<text x="61" y="159.6">A1</text>
<text x="262" y="159.6">A2</text>
<text x="291.7" y="159.5">A3</text>
<text x="492.6" y="159.6">A4</text>
<text x="522.3" y="159.5">A5</text>
<text x="723.3" y="159.5">A6</text>
<text x="87" y="164">B1</text>
<text x="206.2" y="165.5">B2</text>
<text x="564.5" y="164">B3</text>
<text x="685.9" y="163.3">B4</text>
<text x="818.6" y="166.9">1.00</text>
<text x="24.1" y="173.5">.406</text>
<text x="769.8" y="170.8">R.125 MAX</text>
<text x="786.4" y="195.2">1.00</text>
<text x="384.9" y="207.8">18.08</text>
<text x="396.1" y="205.5">+.08</text>
<text x="396.9" y="209.7">- .04</text>
<text x="8.9" y="211.1">C</text>
<text x="852.2" y="211.1">C</text>
<text x="709.8" y="264">(.866)</text>
<text x="55.5" y="270.3">.866</text>
<text x="399.2" y="279.3">A5</text>
<text x="628.7" y="279.3">A6</text>
<text x="78.2" y="284.2">B2</text>
<text x="169.7" y="284.4">A4</text>
<text x="273.2" y="284.2">B3</text>
<text x="506" y="284.2">B4</text>
<text x="701" y="284.2">B5</text>
<text x="338.7" y="292.4">C1</text>
<text x="442.2" y="292.4">C2</text>
<text x="750" y="292">Debur cut extrusion</text>
<text x="30.5" y="299.3">.600</text>
<text x="692.8" y="294.8">B1</text>
<text x="750" y="297">(on both ends)</text>
<text x="148.4" y="303.5">A1</text>
<text x="377.8" y="303.3">A2</text>
<text x="607.3" y="303.2">A3</text>
<text x="361.4" y="333.9">HOLE TABLE</text>
<text x="337.3" y="338.8">HOLE</text>
<text x="354.9" y="338.8">XDIM</text>
<text x="370" y="338.8">YDIM</text>
<text x="382.5" y="338.8">HOLE DIAMETER</text>
<text x="340" y="344.3">A1</text>
<text x="354.8" y="344.3">1.870</text>
<text x="370.1" y="344.3">-.469</text>
<text x="390.7" y="344.3">0.07000</text>
<text x="9" y="350.8">B</text>
<text x="340" y="350.6">A2</text>
<text x="354.8" y="350.6">7.894</text>
<text x="370.1" y="350.6">-.469</text>
<text x="390.7" y="350.6">0.07000</text>
<text x="852.2" y="350.8">B</text>
<text x="340" y="356.8">A3</text>
<text x="353.6" y="356.8">13.917</text>
<text x="370.1" y="356.8">-.469</text>
<text x="390.7" y="356.8">0.07000</text>
<text x="340" y="363">A4</text>
<text x="354.8" y="363">2.433</text>
<text x="370.9" y="363">.157</text>
<text x="390.7" y="363">0.07000</text>
<text x="340" y="369.3">A5</text>
<text x="354.8" y="369.3">8.457</text>
<text x="370.9" y="369.3">.157</text>
<text x="390.7" y="369.3">0.07000</text>
<text x="340" y="375.5">A6</text>
<text x="353.6" y="375.5">14.480</text>
<text x="370.9" y="375.5">.157</text>
<text x="390.7" y="375.5">0.07000</text>
<text x="718.7" y="372.5">90°</text>
<text x="340.1" y="381.8">B1</text>
<text x="353.6" y="381.8">16.132</text>
<text x="370.1" y="381.8">-.276</text>
<text x="390.7" y="381.8">0.15625</text>
<text x="340.1" y="388">B2</text>
<text x="355.9" y="388">.000</text>
<text x="370.9" y="388">.000</text>
<text x="390.7" y="388">0.15625</text>
<text x="720.9" y="388.7">+.010</text>
<text x="340.1" y="394.3">B3</text>
<text x="354.8" y="394.3">5.118</text>
<text x="370.9" y="394.3">.000</text>
<text x="390.7" y="394.3">0.15625</text>
<text x="712" y="391">.354</text>
<text x="721.6" y="392.9">- .005</text>
<text x="340.1" y="400.5">B4</text>
<text x="353.6" y="400.5">11.230</text>
<text x="370.9" y="400.5">.000</text>
<text x="390.7" y="400.5">0.15625</text>
<text x="340.1" y="406.7">B5</text>
<text x="353.6" y="406.7">16.348</text>
<text x="370.9" y="406.7">.000</text>
<text x="390.7" y="406.7">0.15625</text>
<text x="340" y="413">C1</text>
<text x="354.8" y="413">6.816</text>
<text x="370.1" y="413">-.236</text>
<text x="390.7" y="413">0.21875</text>
<text x="340" y="419.2">C2</text>
<text x="354.8" y="419.2">9.532</text>
<text x="370.1" y="419.2">-.236</text>
<text x="390.7" y="419.2">0.21875</text>
<text x="750.7" y="417.1">(.089)</text>
<text x="721" y="442.4">Debur chamfer geometry not important.</text>
<text x="8.9" y="490.5">A</text>
<text x="852.2" y="490.5">A</text>
<text x="745.6" y="532.6">3:2</text>
<text x="812.4" y="532.6">1</text>
<text x="823" y="532.6">1</text>
<text x="52.8" y="537.5">8</text>
<text x="160.8" y="537.5">7</text>
<text x="268.7" y="537.5">6</text>
<text x="376.7" y="537.5">5</text>
<text x="484.6" y="537.5">4</text>
<text x="592.6" y="537.5">3</text>
<text x="700.5" y="537.5">2</text>
<text x="808.5" y="537.5">1</text>
</g>
<text font-size="4.1" x="406.3" y="207.8">inch</text>
<text font-size="4" x="713.9" y="403.8">⌀.17700</text>
<g font-size="3.5">
<text x="654.8" y="473.2">DRAWN</text>
<text x="654.8" y="482.8">CHECKED</text>
<text x="724.7" y="488.9">TITLE</text>
<text x="654.8" y="492.3">QA</text>
<text x="654.8" y="501.8">MFG</text>
<text x="654.8" y="511.4">APPROVED</text>
<text x="726.7" y="517.7">SIZE</text>
<text x="762.8" y="517.7">DWG NO</text>
<text x="841.4" y="517.7">REV</text>
<text x="724.7" y="530.4">SCALE</text>
<text x="800.9" y="532.6">SHEET</text>
<text x="817.4" y="532.6">OF</text>
</g>
</svg>
